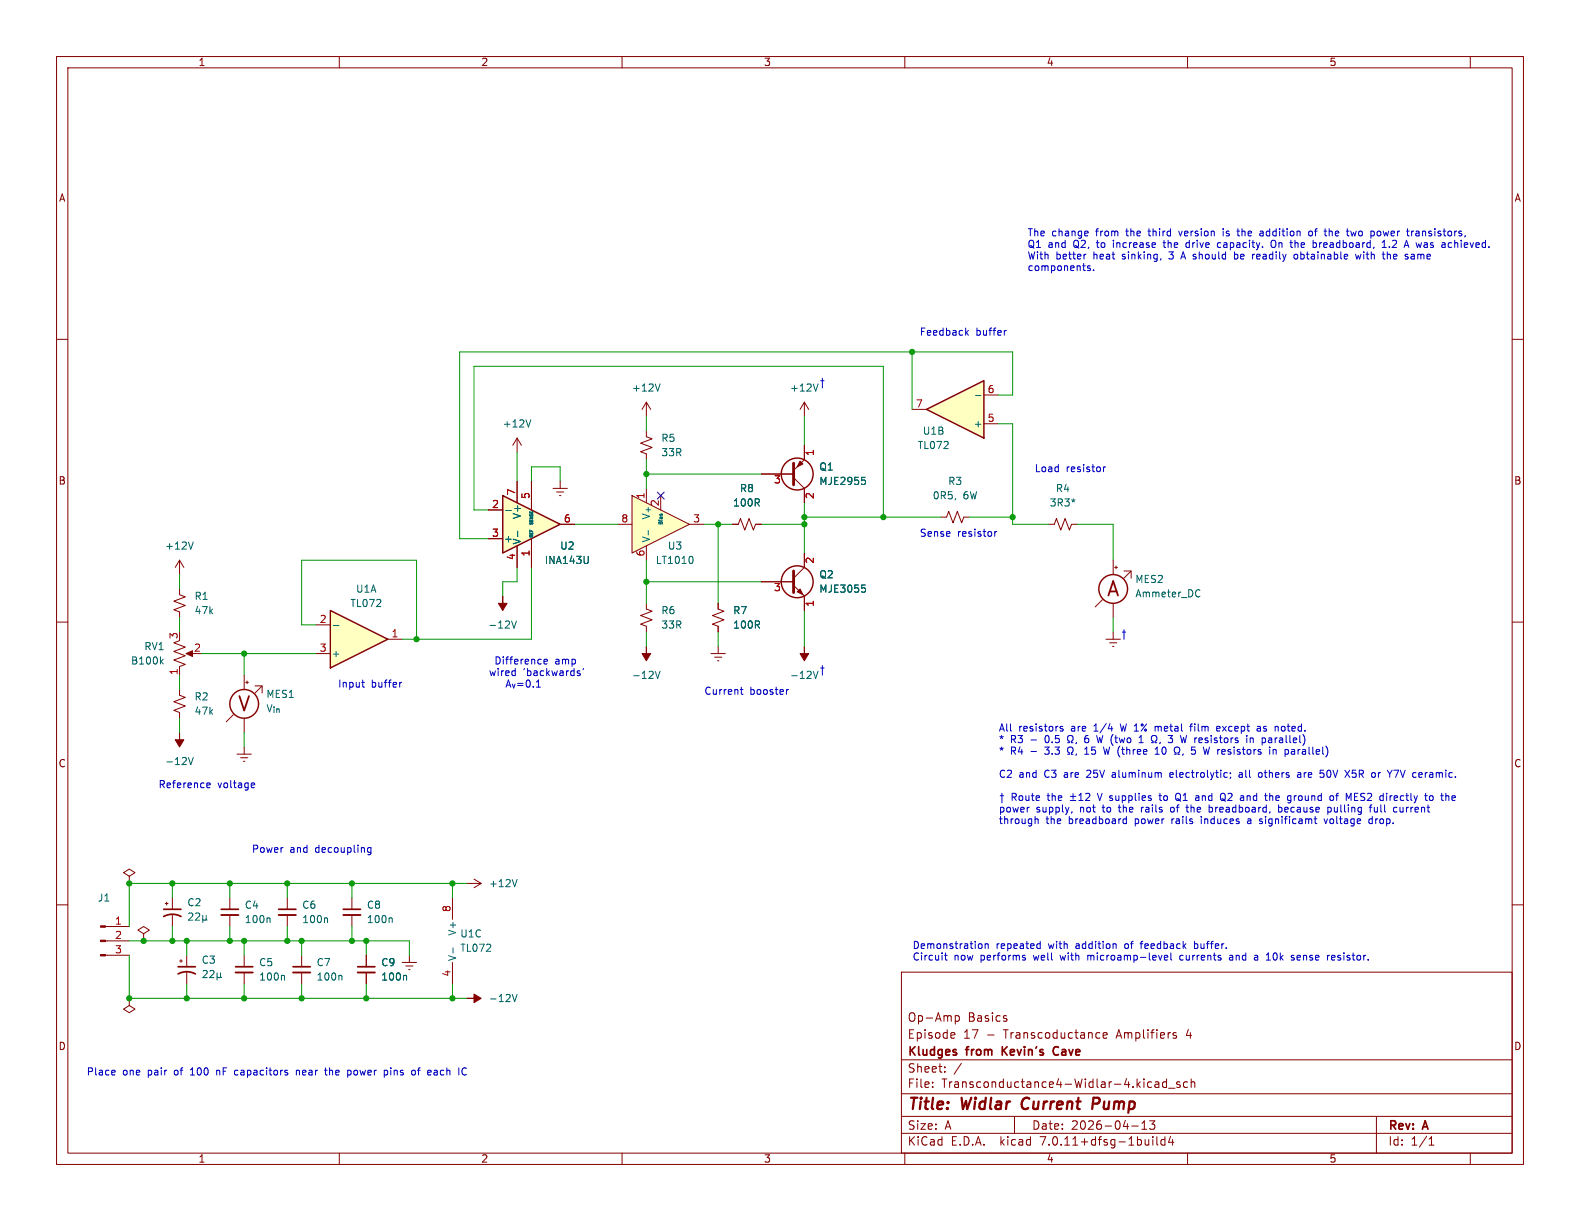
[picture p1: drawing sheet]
<svg xmlns="http://www.w3.org/2000/svg" width="279mm" height="216mm" viewBox="0 0 279 216" stroke-linecap="round" stroke-linejoin="round" font-family="sans-serif">
<g fill="none" stroke="#840000" stroke-width=".18">
<path d="M10 10h259.4v195.9h-259.4zM12 12h255.4v191.9h-255.4zM60 10v2M110 10v2M160 10v2M210 10v2M260 10v2M10 60h2M267.4 60h2M91.4 77.5l-.7 1.2M91.4 77.5v2.5M91.4 77.5l.8 1.2"/>
<path d="M166.4 91.4h1l.4-1 .7 2.1 .8-2.1 .8 2.1 .3-1.1h1M10 110h2M31.7 113.3l-1 .4 2.1 .7-2.1 .8 2.1 .8-2.1 .7 2.1 .8-1.1 .4v1.5M33.3 115.6h1M267.4 110h2M10 160h2M267.4 160h2M53.3 168.9v2M53.3 172v2M159.4 171.9h108v32h-108zM168.9 179.6v1.5M168.9 179.7l.5-.1 .2 .3v.4l-.1 .2h-.6"/>
<path d="M177.9 179.6l.1 .1M159.4 197.4h108M159.4 193.4h108M159.4 187.4h108M164.9 192.1v.2M164.9 191.4v.1M167.1 189.4v.2M167.1 188.7v.1M168.4 182.6l.4 .1 .1 .2-.8 .2M168.8 183.5l-.4 .1M170 188l-1.3 1.9M177.9 180.1l.2 .2-.2 .3"/>
<path d="M179.4 197.4v3M194.1 182.6l.4 .1M194.5 183.5l-.4 .1M195.1 183.1l.7-.2-.1-.2-.4-.1-.2 .2v.7h.6M200.1 199.1h1.2M201.9 199.7h.9M201.9 198.6l.5-.4v1.5M203.3 198.2h.9l-.5 .6 .4 .1v.6l-.2 .2h-.4l-.2-.2M204.3 191.4h.6v.9M204.9 191.6l-.5 .1a.29 .29 0 0 0-.2 .3 .29 .29 0 0 0 .2 .3l.5-.1M206.3 191.4l-.4-.1-.3 .3v.4l.1 .2h.6M206.3 190.8v1.5"/>
<path d="M206.6 192.4h1.2M207.5 183l.5 .2 .1 .2-.2 .2-.5-.1M207.5 182.7h.5M208.6 191.4l-.3-.1-.2 .2v.2l.5 .2v.3h-.5M210 191.4l-.4-.1-.3 .3v.4l.1 .2h.6M210.6 191.4l.3-.1 .3 .1 .1 .9M210.6 190.8v1.5M243.4 197.4v6.5M60 203.9v2M110 203.9v2M159.4 200.4h108M160 203.9v2"/>
<path d="M203.9 201v.1M203.9 201.5v1M204.6 201v1.3l.2 .2M206 201v1.5M206 201.6l-.4-.1-.3 .3v.4l.1 .2h.6M207 200.9l-.4 1.1h1M207.4 201.5v1M210 203.9v2M252.7 202.5h.9M252.7 201.4l.4-.4v1.5M260 203.9v2"/>
</g>
<path d="M181 194.4a1.27 1.27 0 0 0-.1 1.6M194.1 194.1h-.7l-.3 2M194.2 195.1l-1 .1" fill="none" stroke="#840000" stroke-width=".4"/>
<path d="M51.8 170.9h3.1M177.2 185.1v1.5M178.1 185.1l-.9 .8M187.1 185.1a.74 .74 0 0 0-.9 .6 .74 .74 0 0 0 .5 .9l.4-.1" fill="none" stroke="#840000" stroke-width=".3"/>
<path d="M51.8 172h3.1" fill="none" stroke="#840000" stroke-width=".33"/>
<path d="M93.9 74.2l-.5 1.3M28.5 116.9l.4 .5M28.9 116.6l-.5 .5M60.3 172.5l.2 .1v.7" fill="none" stroke="#006464" stroke-width=".18"/>
<path d="M32.9 115.6l1.1-.5v1z" fill="#840000" stroke="#840000" stroke-width=".18"/>
<path d="M58.4 108l10.2 5-10.2 5.1z" fill="#ffffc2"/>
<g fill="none" stroke="#840000" stroke-width=".25">
<path d="M58.4 108l10.2 5-10.2 5.1z"/>
<circle cx="141" cy="83.8" r="2.82"/>
<circle cx="141" cy="102.9" r="2.82"/>
<circle cx="196.8" cy="104.1" r="2.54"/>
<circle cx="43.2" cy="124.5" r="2.54"/>
</g>
<g fill="none" stroke="#840000" stroke-width=".18">
<path d="M114.3 76.2v1l1 .4-2 .8 2 .7-2 .8 1 .4v1M114.3 71.1v2.6M114.3 71.1l-.8 1.3M114.3 71.1l.8 1.3M142.2 78.7v2.6l-1.9 1.9M142.2 71.1l-.7 1.3M142.2 71.1v2.6M142.2 71.1l.8 1.3M31.7 99.1v2.5M31.7 99.1l-.7 1.2M31.7 99.1l.8 1.2M97.8 86.4h2.5"/>
<path d="M98.4 87h1.3M98.9 87.6h.3M99.1 85.1v1.3M134.6 83.8h5.7M140.3 84.5l1.9 1.9v2.5M142.2 97.8v2.5l-1.9 1.9M196.8 99.1v2.5M43.2 119.4v2.5M55.9 110.5h2.5M55.9 115.6h2.5M68.6 113h2.5M125.7 115.6h2.6"/>
<path d="M126.4 116.2h1.2M126.9 116.8h.2M127 114.3v1.3M134.6 102.9h5.7M140.3 103.5l1.9 1.9v2.6M194.9 106l-1.2 1.3M195.6 113h2.5M196.2 113.7h1.3M196.7 114.3h.3M196.8 106.7v2.5M196.8 111.8v1.2M197.1 100.3h.5"/>
<path d="M197.4 100.1v.5M198.8 101h1.2v1.2M200 101l-1.2 1.2M31.7 121.9v1l1.1 .4-2.1 .8 2.1 .7-2.1 .8 1 .4v1M41.3 126.4l-1.3 1.2M41.9 133.4h2.5M42.5 134h1.3M43.1 134.6h.2M43.2 127v2.5M43.2 132.1v1.3M43.4 120.7h.5M43.7 120.4v.5"/>
<path d="M45.1 121.3h1.3v1.3M46.4 121.3l-1.3 1.3M22.9 154.9l1-.6-1-.6-1.1 .6 1.1 .6v1.3M22.9 156.2h.1M50.8 158.8v2M62.2 158.8v2M80 158.8v3.8M82.5 156.2h2.6M83.8 155.4l1.3 .8M85.1 156.2l-1.3 .8M22.9 176.5v1.3l-1.1 .6 1.1 .7 1-.7-1-.6M22.9 176.5h.1"/>
<path d="M31.7 169.9h.6M32 169.7v.5M33 168.9v2M33 172v2M50.8 161.8v2M62.2 161.8v2M64.8 168.9v2M64.8 172v2M71.1 170.2h2.6M71.8 170.8h1.2M72.3 171.5h.2M72.4 168.9v1.3"/>
<path d="M80 170.2v3.8"/>
</g>
<g fill="none" stroke="#006464" stroke-width=".18">
<path d="M116.7 67.9l-.4 1.3M144.7 67.9l-.5 1.3M34.2 95.8l-.5 1.3M152.4 84.4h.6M152.5 84.9h.3l.3 .2-.2 .5-.4 .1M58.9 110.6h1M90.5 109.8l.4 1.3 .4-1.3M115.9 118.7l.4 1.3 .4-1.3M143.8 118.7l.4 1.3 .5-1.3M152.4 103.4h.6M152.5 103.9h.3l.3 .3-.2 .5h-.4M211.8 104.3l.4 .1"/>
<path d="M212.2 105.4l-.4 .1M33.3 133.9l.4 1.3 .5-1.3M91.4 155.5l-.4 1.3M35.9 171.7l.5-.1 .2 .4-.7 .9h.7M37.1 171.7l.5-.1 .2 .4-.7 .9h.7M38.4 172.7l.2 .2h.2l.2-.2M38.4 172v1.3M39 172.7l.2 .2M39 172v.7M57.7 162.3l.2 .2v.6M69.2 162.3l.2 .2v.6M71.7 172.5l.2 .1v.7"/>
<path d="M80.1 167.6v1M90.6 175.8l.4 1.3 .4-1.3"/>
</g>
<path d="M140.3 81.9v3.8M140.3 101v3.8" fill="none" stroke="#840000" stroke-width=".51"/>
<g fill="#840000" stroke="#840000" stroke-width=".18">
<path d="M141.5 81.5l.5 .5-1 .6z"/>
<path d="M141 104.6l.5-.5 .5 1.1z"/>
<path d="M31.7 129.5v1.3h.8l-.8 1.3-.7-1.3h.7z"/>
<path d="M82.5 176.5h1.3v-.7l1.3 .7-1.3 .8v-.8z"/>
<path d="M88.9 105.4v1.3h.8l-.8 1.3-.8-1.3h.8z"/>
<path d="M142.2 114.3v1.3h.8l-.8 1.2-.7-1.2h.7z"/>
<path d="M114.3 114.3v1.3h.8l-.8 1.2-.8-1.2h.8z"/>
</g>
<path d="M49.3 161.8h3M60.7 161.8h3.1M63.2 172h3.1" fill="none" stroke="#840000" stroke-width=".33"/>
<path d="M31.5 172.2a3.2 3.2 0 0 1 3 0M31.5 170.9h3M49.3 160.8h3M60.7 160.8h3.1M63.2 170.9h3.1" fill="none" stroke="#840000" stroke-width=".3"/>
<path d="M163.8 72.4l10.2-5.1v10.2z" fill="#ffffc2"/>
<path d="M163.8 72.4l10.2-5.1v10.2z" fill="none" stroke="#840000" stroke-width=".25"/>
<path d="M161.3 72.4h2.5M174 74.9h2.5M174 69.9h2.5M114.3 106.7v1l1 .4-2 .7 2 .8-2 .8 1 .3v1.1M127 106.7v1l1 .4-2 .7 2 .8-2 .8 1 .3v1.1" fill="none" stroke="#840000" stroke-width=".18"/>
<path d="M172.5 69.9h1" fill="none" stroke="#006464" stroke-width=".18"/>
<path d="M88.9 87.6l10.2 5.1-10.2 5.1z" fill="#ffffc2"/>
<path d="M88.9 87.6l10.2 5.1-10.2 5.1z" fill="none" stroke="#840000" stroke-width=".25"/>
<g fill="none" stroke="#840000" stroke-width=".18">
<path d="M86.4 90.2h2.5M86.4 95.3h2.5M91.4 85.1v3.8M91.4 96.5v3.8M94 85.1v5.1M94 95.3v5M99.1 92.7h2.5M29.2 159.8h.5M29.5 159.5v.5M30.5 158.8v2M25.4 165.1l1-.6-1-.7-1 .7 1 .6v1.3M25.4 166.4h.1"/>
<path d="M30.5 161.8v2"/>
</g>
<path d="M89.4 90.3h1M91.5 93.9v1M104 98.4v1l-.2 .2M33.4 161.6l.5-.2 .2 .4-.8 .9h.8M34.6 161.6l.5-.2 .2 .4-.8 .9h.8M35.9 162.5l.1 .2h.3l.2-.2M35.9 161.9v1.2M36.5 162.5l.1 .2M36.5 161.9v.6" fill="none" stroke="#006464" stroke-width=".18"/>
<path d="M29 162.1a3.2 3.2 0 0 1 3 0M29 160.8h3" fill="none" stroke="#840000" stroke-width=".3"/>
<path d="M111.8 87.6l10.1 5.1-10.1 5.1z" fill="#ffffc2"/>
<g fill="none" stroke="#840000" stroke-width=".18">
<path d="M142.2 78.7v2.6M86.4 90.2h2.5M86.4 95.3h2.5M91.4 85.1v3.8M91.4 96.5v3.8M94 85.1v5.1M94 95.3v5M99.1 92.7h2.5M109.2 92.7h2.6M111.8 87.6l10.1 5.1-10.1 5.1zM114.3 86.4v2.5M114.3 96.5v2.6"/>
<path d="M116.8 87.6v2.6M121.9 92.7h2.6M129.5 92.7h1.1l.3-1 .8 2 .8-2 .7 2 .4-1h1M134.6 83.8h5.7M142.2 86.4v2.5M142.2 97.8v2.5M185.4 92.7h1l.4-1 .8 2 .7-2 .8 2 .4-1h1M31.7 104.1v1.1l1.1 .3-2.1 .8 2.1 .8-2.1 .7 1 .4v1M127 106.7v1M127 110.7v1.1M134.6 102.9h5.7M142.2 105.4v2.6"/>
<path d="M40.6 158.8v2M18.6 168.9h4.3M18.6 166.4h4.3M18.6 163.8h4.3M40.6 161.8v2M43.2 168.9v2M43.2 172v2M64.8 168.9v2M64.8 172v2"/>
</g>
<g fill="none" stroke="#006464" stroke-width=".18">
<path d="M89.4 90.3h1M91.5 93.9v1M104 98.4v1l-.2 .2M116.7 90.9v.1M117 90.9h.1M117 90.9l-.1 .1M117 90.9l.1 .1M122.4 98.4l.2 .5-.2 .7M152.4 84.4h.6M152.5 84.9h.3l.3 .2-.2 .5-.4 .1M190.1 88.4l-.3 .1M152.4 103.4h.6"/>
<path d="M152.5 103.9h.3l.3 .3-.2 .5h-.4M47.6 162.3l.2 .2v.6M50.1 172.5l.2 .1v.7M71.7 172.5l.2 .1v.7"/>
</g>
<path d="M39.1 161.8h3.1M41.7 172h3" fill="none" stroke="#840000" stroke-width=".33"/>
<path d="M39.1 160.8h3.1M41.7 170.9h3" fill="none" stroke="#840000" stroke-width=".3"/>
<g fill="#840000" stroke="#840000" stroke-width=".18">
<path d="M17.8 168.8h.8v.2h-.8z"/>
<path d="M17.8 166.2h.8v.3h-.8z"/>
<path d="M17.8 163.7h.8v.3h-.8z"/>
</g>
<g fill="none" stroke="#0000c2" stroke-width=".18">
<path d="M170.9 58.8l.3 .5M171.2 58.4l-.4 .5M178 58.4l-.3 .2M192.1 45h-.3M192.2 40.9l.2 .3-.6 .1M192.4 41.7h-.2M192.8 47.1l-.3-.1-.2 .2 .1 .2 .4 .1v.3h-.5M193.4 47.7v.1M205.3 45.7l-.1 .3M205.7 42.9h.4M205.8 42.5l.1 1.2M208.4 40.9l.3 .8"/>
<path d="M208.9 45.4h.6M209.2 44.5l-.4 1.3M210.2 42.9l-.4 .1-.1 .2 .1 .4 .4 .2M215.9 43l-.4-.1-.2 .3 .1 .5h.5M216.3 40.4v.2M216.3 40.9v.8M218.3 45h.4l.1 .1M218.3 44.5v1.3M218.7 40.9h.5M218.8 45.7l-.1 .1-.4-.1M218.9 41.5l.3 .2M221.7 45h.2"/>
<path d="M222.3 45v.7M222.8 40.9h.5l.1 .8M222.8 41.7h.6M222.8 45.3l-.6 .1M223.4 41.2l-.6 .1M225.1 42.5h-.1a.81 .81 0 0 0 .1 1.3l.5-.2M225.3 42.5l.3 .2M228.9 45.1l.2-.1 .3 .1 .1 .5-.1 .1-.3 .1-.2-.1zM229 42.5v1.3M229.2 42.9l-.2 .1M231.5 41l.2-.1 .3 .1 .1 .5-.1 .2h-.3l-.2-.1zM232.7 43l.1 .2-.1 .5"/>
<path d="M235 40.4v1.3M235.4 40.9l-.4 .1M238.9 40.9l.2 .8 .2-.6 .3 .6M239.7 45l.2 .8 .3-.6 .2 .6 .3-.8M244.1 40.9h-.3l-.3 .2 .1 .6h.5M244.4 43.8h.7M244.8 42.5v1.3M245.3 45.1l.4-.1 .2 .1M245.3 44.5v1.3M245.7 43.6v.2M249.6 45h.4M249.9 40.9h.1"/>
<path d="M250.1 45.3h-.4l-.2 .2 .2 .3 .4-.1M250.8 40.9h-.4M250.8 41.2h-.3l-.2 .2 .1 .3h.4M256.3 42.9l.4 .1M256.7 43.7l-.4 .1M175.9 94v.8M176.3 94l-.4 .2M195.1 82.6v.8M195.5 82.6l-.4 .2M91 118.6l.1 .1M91.1 118.2v1.3M91.1 119.4l-.1 .1"/>
<path d="M96.2 117l.6-.1-.1-.3h-.3l-.2 .2 .1 .6h.4M102.1 119l.4 .1 .1 .2-.2 .2-.3-.1M102.1 118.7h.4M103.2 118.2l-.1 .2M36.6 139.2h.5M36.6 138.5l.4-.1 .2 .3-.6 .2M44.6 138.4l.4 .1v.2l-.6 .2M45 139.2l-.4 .1M64 120.7h.4M64.2 121.4l.2 .1M71 120.7l-.3 .1M130.9 121.9h.5"/>
<path d="M131.1 121.5v1.1l.3 .2M139.4 121.9l-.3 .3M187.9 128.5l-.3-.1-.1 .2v.2l.4 .1v.3h-.4M188.8 133.4h.3v-.3a.54 .54 0 0 1-.3-.7 .54 .54 0 0 1 .8-.2 .58 .58 0 0 1-.1 .9v.3h.3M189.1 130.1h-.1a.58 .58 0 0 0 .1 1v.2h-.3M189.4 130.1h.2a.58 .58 0 0 1-.1 1v.2h.3M190.4 131.3l-.2 .2M190.4 133.3l-.2 .2M191.8 133.4h.7M192 130.2a.99 .99 0 0 0-.1 1.1h.2M192.1 130.5l-.3 .3M192.1 132.3l-.3 .2"/>
<path d="M193.9 130.1l.3 1.2 .3-.9 .2 .9 .3-1.2M195.1 132.1l.3 1.3 .3-.9M196 128.9h.8M196.8 129.9a1.47 1.47 0 0 0 0 1.8M196.8 136.6l-.1 .1M196.8 137l-.2 .2 .2 .3M197.1 130.5h.5M197.3 130.1v1l.3 .2M197.9 130.5l.3 .8 .2-.6 .2 .6 .3-.8M199.4 130.6l.2-.1 .3 .1 .1 .5-.1 .2h-.3l-.2-.1zM201.4 130.4l.4-.3v1.2M201.4 131.3h.8"/>
<path d="M204 130.1h-.2a.58 .58 0 0 0 .1 1v.2h-.3M204.2 130.1h.2a.58 .58 0 0 1-.1 1v.2h.3M204.3 133.4h.7M204.3 132.5l.3-.4v1.3M204.6 128.4l-.3 .1M205.2 131.3l-.1 .2M207.3 136.6h-.3l-.1 .2v.6l.4 .1M207.4 130.1l-.5 .4 .4 .2v.5l-.2 .1-.5-.1M207.5 136.9l-.6 .1M208.3 132.1l.1 .1a.58 .58 0 0 1-.1 .9v.3h.3M209.2 133.3l-.1 .2M210.4 128.4h.5"/>
<path d="M210.9 128l-.3 .2v1.1M211.3 130.5v.8M211.3 132.1h-.6v.6l.2-.1h.4l.1 .2-.1 .4-.1 .2-.5-.2M211.6 130.5l-.3 .2M212 130.9l.6-.1v-.3h-.4l-.2 .2 .1 .6h.5M213.6 130.5h-.3l-.2 .2 .1 .1 .4 .2v.3h-.5M214.2 130.1v.1M214.2 130.5v.8M215.2 128.9l.6-.2-.1-.2-.4-.1-.1 .2v.6h.5M215.2 130.5h-.3l-.2 .2 .1 .1 .4 .2v.3h-.5M215.3 132.5v.9M215.6 130.5h.5"/>
<path d="M215.7 132.5l-.4 .3M215.8 130.1v1l.3 .2M216.1 132.9l.6-.1-.1-.2-.4-.1-.1 .2v.6h.5M216.6 130.5h.3l.2 .2v.4l-.2 .2h-.3l-.1-.2zM217.6 136.7v.1M217.6 137.4l-.1 .2M217.6 132.6l-.3-.1-.2 .2 .1 .2 .4 .1v.3h-.5M217.7 130.5v.8M218.1 130.5l-.4 .2M218.2 132.1v.1M218.2 132.5v.9M218.9 130.5h-.3l-.2 .2 .1 .1 .4 .2v.3h-.5"/>
<path d="M219.1 136.7h.5M219.3 132.6l-.3-.1-.2 .2v.2l.5 .1v.3h-.5M219.7 136.9l-.4 .1-.2 .2 .2 .3 .4-.1M219.7 132.5h.5M219.9 132.1v1.1l.3 .2M220.5 130.5v.8M220.6 132.6l.2-.1 .3 .1 .1 .5-.1 .2-.3 .1-.2-.2zM221.1 130.6l.2-.1h.3v.8M221.1 130.5v.8M221.7 132.5v.9M222.1 132.5l-.4 .3M222.3 128.5h.5l.1 .8"/>
<path d="M222.6 136.7l.2-.1 .3 .1 .1 .5-.1 .2-.3 .1-.2-.2zM222.9 128.7l-.4 .1-.2 .2 .2 .3 .4-.1M223 132.6l-.3-.1-.2 .2v.2l.5 .1v.3h-.5M224.5 130.5h.2l.2 .2v.6M224.5 132.1v.1M224.5 132.5v.9M224.9 131.3h-.4M224.9 130.8h-.4M225.1 132.6l.2-.1 .3 .1 .1 .8M225.1 132.5v.9M226.6 128.6v.6M228.5 132.5l.4 .1v.8"/>
<path d="M228.9 133.3l-.4 .1M228.9 132.8l-.4 .1M229.5 136.7h.5v.8M230 136.9l-.4 .1-.2 .2 .2 .3 .4-.1M233.5 136.2h.6M233.9 136.7l.2 .2v.3l-.2 .3M239.1 137.3l.2 .2M239.8 136.2h-.6l-.1 .6 .2-.1M244.1 136.6l-.3 .3M246.5 136.2h.8l-.5 1.3M65.6 149.9v1l-.2 .2h-.3M65.6 149.9h-.4l-.2 .2 .1 .6h.5"/>
<path d="M181.9 142.7h.1M183 144.9l.2-.1 .3 .1 .1 .7M183 144.4v1.2M189.3 140.8h.9M189.3 141.5h.9M189.6 143.5l-.1 .3M189.8 140.3v1M190.8 141.5h.7M190.8 140.6l.3-.3v1.2M192 140.4l.5-.1 .2 .3-.8 .9h.8M194 140.3l.5 1.2M196.3 141.1l.5 .2-.1 .2h-.4"/>
<path d="M196.3 140.8h.4M197.3 140.7l.1 .8h.3l.2-.1M197.9 140.7v.8M198.5 140.8l.3-.1 .3 .2-.2 .6h-.4M198.5 140.7v1.3M198.6 145.5l.2 .1h.4M199.2 144.9l-.4-.1-.2 .1M199.2 144.4v1.2M199.6 140.8l.4-.1 .2 .2-.1 .6h-.5M199.6 140.7v1.3M200.8 140.3v1.1l.1 .1M201.4 140.3v.1"/>
<path d="M201.4 140.7v.8M201.8 142.7v.9M202 141.1l.6-.1-.1-.2-.3-.1-.2 .2v.6h.5M202.1 142.7l-.3 .3M203.5 140.8l-.3-.1-.1 .2v.2l.4 .1v.3h-.4M204.9 140.7h.5M205.1 140.3v1.1l.3 .1M207.4 142.7l-.3 .1-.1 .2v.5l.4 .1M208 141.4l.4 .1M208.1 141.2l.5 .3M208.4 140.3l-.4 .2M209.7 142.7h.5"/>
<path d="M209.9 143.4l.3 .2M211.6 140.7h.2l.2 .2v.6M212 141.5h-.4M212 141l-.4 .1M212.4 144.4v.1M212.4 144.8v.8M213.8 142.8l.4-.1 .2 .3-.1 .5h-.5M216.1 141.2l.6 .5M216.1 140.3a.43 .43 0 0 1 .6 .4v.4a.43 .43 0 0 1-.6 .4M221 144.8l-.3 .1M221.1 145.2h-.3l-.2 .1 .1 .3h.4M222.9 145.2l.4 .2"/>
<path d="M222.9 144.8l.3 .1M223.3 145.5l-.2 .1h-.3M224.5 140.3v1.2M224.5 140.8l.4-.1 .2 .2M226.1 142.8l.4-.1 .2 .3-.1 .5h-.5M226.1 142.3v1.3M228.9 140.7v.8M229.2 140.7l-.3 .2M232.4 144.8h.5M232.6 145.6h.3M234.1 144.8l.3 .8 .3-.8M234.8 142.8l.4-.1 .2 .3-.1 .5h-.5"/>
<path d="M234.8 142.7v1.3M235.8 140.8v.6M236.2 140.7h.5M236.7 140.3l-.3 .2v1M239.5 141.5h.6M239.5 140.3h.6M239.5 140.9h.4M242.1 142.7h.5M242.5 142.3l-.2 .2v1.1M242.7 144.9l-.4-.1-.2 .2 .1 .6h.5M242.7 144.4v1.2M243 142.7l.1 .8 .3 .1 .2-.1"/>
<path d="M246.2 140.7l-.4 .2M246.7 142.7l.3 .1M247 143.5l-.3 .1M247.6 142.7v.8h.5M252.9 140.8l.3-.1 .2 .2v.5l-.2 .1h-.3M256.9 140.7l.4 .1 .1 .2-.6 .1M257.3 141.5h-.4M167 168.9h.5M167.2 168.5v1.1l.3 .2M173.2 166.9h.3l.2 .2-.1 .5-.4 .1M174.2 167l.2-.1h.3l.1 .8M174.2 166.9v.8"/>
<path d="M181 168.9l.3 .1M181 169.3l.3 .1v.2l-.1 .2h-.3M183.6 166.9h.3M183.9 167.7h-.3M183.9 166.5v1.2M192.4 168.9v.9M192.5 168.9l-.1 .1M197.2 166.9l.2 .2v.6M201.6 166.9h.5M201.8 166.5v1.2M205.5 168.9l-.3 .9M205.9 169.3l.6-.1-.1-.2-.3-.1-.2 .2 .1 .6h.4"/>
<path d="M207 168.5v1.1l.2 .2M209.1 168.9l-.4 .1-.1 .2 .1 .4 .4 .2M211.2 167.7h.4M211.2 166.5v1.2M211.6 166.9h-.4M217.5 169h.4M218 169.2l-.4 .1-.2 .2 .2 .3 .4-.1M221.9 169h.4l.1 .8M221.9 169.7h.5M222.4 169.2l-.5 .1M223.9 169.8h.7M228.8 169.4v.3"/>
<path d="M229.5 168.9l-.1 .2v.5l.1 .2M230 169.2l-.6 .1M235.5 169.3l.6-.1-.1-.2-.3-.1-.2 .2v.6h.5M20.2 189.2l.2 .3-.6 .2M20.3 190l-.1 .1M33.7 190.1h.7M33.8 189.1l-.1 .1M38.3 189.2v.9M38.5 189.2l-.2 .2M41.5 190l.4 .1M41.9 189.2l-.4 .2M52.4 189.4l.4-.2 .2 .2"/>
<path d="M52.4 189.2v.9M57.4 189.2h.5M57.6 189.9l.3 .2M61.6 189.2l.4 .1 .1 .2-.1 .5-.4 .1M68.3 189.2l.3 .3v.3l-.3 .3M69.1 188.8v.1M73.3 189.3l.2 .2-.2 .5M73.8 189.2h.5M74.2 188.8l-.2 .2v1.1M76.7 189.9l.2 .2h.3M76.8 189.3h.5M77.2 189.6h-.3l-.2 .2"/>
<path d="M81.9 188.9l.3-.1 .3 .1M82.5 190l-.3 .1-.3-.1"/>
</g>
<g fill="none" stroke="#009600" stroke-width=".18">
<path d="M114.3 73.7v2.5M142.2 73.7v5M161.3 62.2v10.2M176.5 74.9h2.6v17.8h6.3M176.5 69.9h2.6v-7.7h-97.8v33.1h5.1M86.4 90.2h-2.6v-25.4h72.4v26.6M91.4 80v5.1M94 85.1v-2.5h5.1v2.5M101.6 92.7h7.6M114.3 81.3v5.1M114.3 99.1v7.6M114.3 83.8h20.3"/>
<path d="M124.5 92.7h5M127 92.7v14M134.6 92.7h7.6M142.2 88.9v8.9M142.2 91.4h24.2M171.4 91.4h7.7M190.5 92.7h6.3v6.4M31.7 101.6v2.5M31.7 109.2v2.6M31.7 119.4v2.5M35.6 115.6h20.3M43.2 115.6v3.8"/>
<path d="M55.9 110.5h-2.6v-11.4h20.4v13.9M91.4 100.3v2.6h-2.5v2.5M94 100.3v12.7h-22.9M114.3 111.8v2.5M114.3 102.9h20.3M127 111.8v2.5M142.2 108v6.3M196.8 109.2v2.6M31.7 127v2.5M43.2 129.5v2.6M30.5 156.2v2.6M40.6 156.2v2.6"/>
<path d="M50.8 156.2v2.6M62.2 156.2v2.6M80 156.2v2.6M82.5 156.2h-59.6v7.6M22.9 168.9v7.6h59.6M22.9 166.4h49.5v2.5M30.5 163.8v2.6M33 166.4v2.5M33 174v2.5M40.6 163.8v2.6M43.2 166.4v2.5M43.2 174v2.5"/>
<path d="M50.8 163.8v2.6M53.3 166.4v2.5M53.3 174v2.5M62.2 163.8v2.6M64.8 166.4v2.5M64.8 174v2.5M80 174v2.5"/>
</g>
<path d="M116.2 87l1.2 1.2M117.4 87l-1.2 1.2" fill="none" stroke="#000084" stroke-width=".18"/>
<g fill="#009600" stroke="#009600" stroke-width=".18">
<circle cx="33" cy="166.4" r=".46"/>
<circle cx="33" cy="176.5" r=".46"/>
<circle cx="22.9" cy="176.5" r=".46"/>
<circle cx="43.2" cy="176.5" r=".46"/>
<circle cx="25.4" cy="166.4" r=".46"/>
<circle cx="30.5" cy="166.4" r=".46"/>
<circle cx="142.2" cy="91.4" r=".46"/>
<circle cx="114.3" cy="83.8" r=".46"/>
<circle cx="22.9" cy="156.2" r=".46"/>
<circle cx="30.5" cy="156.2" r=".46"/>
<circle cx="40.6" cy="156.2" r=".46"/>
<circle cx="53.3" cy="166.4" r=".46"/>
<circle cx="43.2" cy="166.4" r=".46"/>
<circle cx="50.8" cy="166.4" r=".46"/>
<circle cx="40.6" cy="166.4" r=".46"/>
<circle cx="43.2" cy="115.6" r=".46"/>
<circle cx="50.8" cy="156.2" r=".46"/>
<circle cx="127" cy="92.7" r=".46"/>
<circle cx="73.7" cy="113" r=".46"/>
<circle cx="114.3" cy="102.9" r=".46"/>
<circle cx="53.3" cy="176.5" r=".46"/>
<circle cx="80" cy="176.5" r=".46"/>
<circle cx="64.8" cy="176.5" r=".46"/>
<circle cx="62.2" cy="166.4" r=".46"/>
<circle cx="64.8" cy="166.4" r=".46"/>
<circle cx="62.2" cy="156.2" r=".46"/>
<circle cx="80" cy="156.2" r=".46"/>
<circle cx="156.2" cy="91.4" r=".46"/>
<circle cx="142.2" cy="92.7" r=".46"/>
<circle cx="179.1" cy="91.4" r=".46"/>
<circle cx="161.3" cy="62.2" r=".46"/>
</g>
<g font-size="3.5" fill="#840000">
<text x="195.5" y="105.9">A</text>
<text x="41.9" y="126.2">V</text>
</g>
<g font-size="2.8" fill="#840000">
<text x="160.4" y="196.8">Title:</text>
<text x="170.1" y="196.8">Widlar</text>
<text x="181.5" y="196.8">Current</text>
<text x="194.8" y="196.8">Pump</text>
</g>
<g font-size="2.1" fill="#840000">
<text x="160.4" y="183.9">Episode</text>
<text x="160.4" y="180.9">Op-Amp</text>
<text x="170.3" y="183.9">17</text>
<text x="171.1" y="180.9">Basics</text>
<text x="174.5" y="183.9">-</text>
<text x="177.7" y="183.9">Transcoductance</text>
<text x="197.7" y="183.9">Amplifiers</text>
<text x="210.2" y="183.9">4</text>
<text x="160.4" y="189.9">Sheet:</text>
<text x="160.4" y="187.1">Kludges</text>
<text x="171" y="187.1">from</text>
<text x="177.9" y="187.1">Kevin's</text>
<text x="187.6" y="187.1">Cave</text>
<text x="160.4" y="192.6">File:</text>
<text x="166.5" y="192.6">Transconductance4-Widlar-4.kicad_sch</text>
<text x="160.4" y="202.8">KiCad</text>
<text x="160.4" y="200">Size:</text>
<text x="167.1" y="200">A</text>
<text x="168.1" y="202.8">E.D.A.</text>
<text x="177" y="202.8">kicad</text>
<text x="182.4" y="200">Date:</text>
<text x="184.2" y="202.8">7.0.11+dfsg-1build4</text>
<text x="189.4" y="200">2026-04-13</text>
<text x="245.4" y="200.2">Rev:</text>
<text x="245.4" y="202.8">Id:</text>
<text x="249.5" y="202.8">1/1</text>
<text x="251.8" y="200.2">A</text>
</g>
<g font-size="1.8" fill="#840000">
<text x="35" y="11.9">1</text>
<text x="85" y="11.9">2</text>
<text x="135" y="11.9">3</text>
<text x="185" y="11.9">4</text>
<text x="235" y="11.9">5</text>
<text x="10.3" y="35.9">A</text>
<text x="267.7" y="35.9">A</text>
<text x="10.3" y="85.9">B</text>
<text x="267.7" y="85.9">B</text>
<text x="10.3" y="135.9">C</text>
<text x="267.7" y="135.9">C</text>
<text x="10.3" y="185.9">D</text>
<text x="267.7" y="185.9">D</text>
<text x="35" y="205.8">1</text>
<text x="85" y="205.8">2</text>
<text x="135" y="205.8">3</text>
<text x="185" y="205.8">4</text>
<text x="235" y="205.8">5</text>
</g>
<g font-size="1.8" fill="#0000c2">
<text x="181.6" y="41.9">The</text>
<text x="186" y="41.9">change</text>
<text x="193.9" y="41.9">from</text>
<text x="199.5" y="41.9">the</text>
<text x="203.6" y="41.9">third</text>
<text x="209.2" y="41.9">version</text>
<text x="217.1" y="41.9">is</text>
<text x="219.9" y="41.9">the</text>
<text x="224.1" y="41.9">addition</text>
<text x="232.9" y="41.9">of</text>
<text x="236" y="41.9">the</text>
<text x="240.1" y="41.9">two</text>
<text x="244.5" y="41.9">power</text>
<text x="251.1" y="41.9">transistors,</text>
<text x="181.6" y="43.9">Q1</text>
<text x="181.6" y="46">With</text>
<text x="185.3" y="43.9">and</text>
<text x="186.7" y="46">better</text>
<text x="189.9" y="43.9">Q2,</text>
<text x="193.4" y="46">heat</text>
<text x="194.3" y="43.9">to</text>
<text x="197.3" y="43.9">increase</text>
<text x="198.7" y="46">sinking,</text>
<text x="206.5" y="43.9">the</text>
<text x="207.2" y="46">3</text>
<text x="209.6" y="46">A should</text>
<text x="210.6" y="43.9">drive</text>
<text x="216.4" y="43.9">capacity.</text>
<text x="219.3" y="46">be</text>
<text x="222.7" y="46">readily</text>
<text x="226.1" y="43.9">On</text>
<text x="229.7" y="43.9">the</text>
<text x="230.3" y="46">obtainable</text>
<text x="233.8" y="43.9">breadboard,</text>
<text x="241.5" y="46">with</text>
<text x="246.3" y="43.9">1.2</text>
<text x="246.4" y="46">the</text>
<text x="250.5" y="43.9">A was</text>
<text x="250.6" y="46">same</text>
<text x="257.4" y="43.9">achieved.</text>
<text x="181.6" y="48">components.</text>
<text x="162.6" y="59.4">Feedback</text>
<text x="172.6" y="59.4">buffer</text>
<text x="144.8" y="68.3">þÿ</text>
<text x="182.9" y="83.6">Load</text>
<text x="188.5" y="83.6">resistor</text>
<text x="162.6" y="95">Sense</text>
<text x="169.3" y="95">resistor</text>
<text x="198.1" y="112.8">þÿ</text>
<text x="86.4" y="119.6">wired</text>
<text x="87.5" y="117.6">Difference</text>
<text x="92.5" y="119.6">'backwards'</text>
<text x="98.3" y="117.6">amp</text>
<text x="144.8" y="119.1">þÿ</text>
<text x="59.7" y="121.7">Input</text>
<text x="65.6" y="121.7">buffer</text>
<text x="89.9" y="121.7">A_{v}=0.1</text>
<text x="124.5" y="122.9">Current</text>
<text x="132.6" y="122.9">booster</text>
<text x="176.5" y="129.4">All</text>
<text x="176.5" y="131.5">*</text>
<text x="178.7" y="131.5">R3</text>
<text x="180.1" y="129.4">resistors</text>
<text x="182.3" y="131.5">-</text>
<text x="185.1" y="131.5">0.5</text>
<text x="189.5" y="129.4">are</text>
<text x="192.5" y="131.5">6</text>
<text x="193.7" y="129.4">1/4</text>
<text x="198.6" y="129.4">W 1%</text>
<text x="205.1" y="129.4">metal</text>
<text x="208.3" y="131.5">3</text>
<text x="211.6" y="129.4">film</text>
<text x="216.4" y="129.4">except</text>
<text x="222.7" y="131.5">in</text>
<text x="223.8" y="129.4">as</text>
<text x="225.6" y="131.5">parallel)</text>
<text x="227.1" y="129.4">noted.</text>
<text x="176.5" y="133.5">*</text>
<text x="176.5" y="137.6">C2</text>
<text x="178.7" y="133.5">R4</text>
<text x="180.2" y="137.6">and</text>
<text x="182.3" y="133.5">-</text>
<text x="184.8" y="137.6">C3</text>
<text x="185.1" y="133.5">3.3</text>
<text x="188.4" y="137.6">are</text>
<text x="192.5" y="133.5">15</text>
<text x="192.6" y="137.6">25V</text>
<text x="196.1" y="133.5">W (three</text>
<text x="197.3" y="137.6">aluminum</text>
<text x="205.6" y="133.5">10</text>
<text x="207.7" y="137.6">electrolytic;</text>
<text x="212.4" y="133.5">5</text>
<text x="220.2" y="137.6">all</text>
<text x="223.8" y="137.6">others</text>
<text x="226.8" y="133.5">in</text>
<text x="229.7" y="133.5">parallel)</text>
<text x="230.9" y="137.6">are</text>
<text x="235.1" y="137.6">50V</text>
<text x="239.8" y="137.6">X5R</text>
<text x="244.6" y="137.6">or</text>
<text x="247.8" y="137.6">Y7V ceramic.</text>
<text x="27.9" y="139.5">Reference</text>
<text x="38.5" y="139.5">voltage</text>
<text x="176.5" y="141.7">þÿ Route</text>
<text x="176.5" y="143.8">power</text>
<text x="183.2" y="143.8">supply,</text>
<text x="185.3" y="141.7">the</text>
<text x="191.1" y="143.8">not</text>
<text x="194.6" y="141.7">V</text>
<text x="195.3" y="143.8">to</text>
<text x="198.3" y="143.8">the</text>
<text x="202.5" y="143.8">rails</text>
<text x="205.9" y="141.7">to</text>
<text x="207.9" y="143.8">of</text>
<text x="209" y="141.7">Q1</text>
<text x="210.9" y="143.8">the</text>
<text x="212.7" y="141.7">and</text>
<text x="215" y="143.8">breadboard,</text>
<text x="217.3" y="141.7">Q2</text>
<text x="221" y="141.7">and</text>
<text x="225.6" y="141.7">the</text>
<text x="227.5" y="143.8">because</text>
<text x="229.8" y="141.7">ground</text>
<text x="236.4" y="143.8">pulling</text>
<text x="237.5" y="141.7">of</text>
<text x="240.5" y="141.7">MES2</text>
<text x="244.1" y="143.8">full</text>
<text x="246.7" y="141.7">directly</text>
<text x="248.5" y="143.8">current</text>
<text x="255" y="141.7">to</text>
<text x="176.5" y="145.8">through</text>
<text x="185" y="145.8">the</text>
<text x="189.1" y="145.8">breadboard</text>
<text x="201" y="145.8">power</text>
<text x="207.6" y="145.8">rails</text>
<text x="213" y="145.8">induces</text>
<text x="221.5" y="145.8">a</text>
<text x="223.8" y="145.8">significamt</text>
<text x="235.5" y="145.8">voltage</text>
<text x="243.6" y="145.8">drop.</text>
<text x="44.4" y="150.9">Power</text>
<text x="51.2" y="150.9">and</text>
<text x="55.9" y="150.9">decoupling</text>
<text x="161.3" y="167.9">Demonstration</text>
<text x="176.1" y="167.9">repeated</text>
<text x="185.5" y="167.9">with</text>
<text x="190.5" y="167.9">addition</text>
<text x="199.4" y="167.9">of</text>
<text x="202.4" y="167.9">feedback</text>
<text x="212" y="167.9">buffer.</text>
<text x="161.3" y="169.9">Circuit</text>
<text x="168.7" y="169.9">now</text>
<text x="173.5" y="169.9">performs</text>
<text x="183.1" y="169.9">well</text>
<text x="188" y="169.9">with</text>
<text x="193" y="169.9">microamp-level</text>
<text x="209.5" y="169.9">currents</text>
<text x="218.5" y="169.9">and</text>
<text x="223.1" y="169.9">a</text>
<text x="225.4" y="169.9">10k</text>
<text x="230" y="169.9">sense</text>
<text x="236.6" y="169.9">resistor.</text>
<text x="15.2" y="190.3">Place</text>
<text x="21.7" y="190.3">one</text>
<text x="26.2" y="190.3">pair</text>
<text x="31.1" y="190.3">of</text>
<text x="34.1" y="190.3">100</text>
<text x="38.9" y="190.3">nF</text>
<text x="42.3" y="190.3">capacitors</text>
<text x="53.4" y="190.3">near</text>
<text x="58.8" y="190.3">the</text>
<text x="62.9" y="190.3">power</text>
<text x="69.6" y="190.3">pins</text>
<text x="74.7" y="190.3">of</text>
<text x="77.7" y="190.3">each</text>
</g>
<g font-size="1.8" fill="#006464">
<text x="111.7" y="69.4">+12V</text>
<text x="139.6" y="69.4">+12V</text>
<text x="88.8" y="75.8">+12V</text>
<text x="163.1" y="77.1">U1B</text>
<text x="172.1" y="75.8">+</text>
<text x="116.8" y="78.3">R5</text>
<text x="116.8" y="80.9">33R</text>
<text x="144.8" y="83.4">Q1</text>
<text x="162.2" y="79.6">TL072</text>
<text x="129.5" y="89.8">100R</text>
<text x="130.7" y="87.2">R8</text>
<text x="144.8" y="86">MJE2955</text>
<text x="164.8" y="88.5">0R5,</text>
<text x="167.6" y="86">R3</text>
<text x="170.3" y="88.5">6W</text>
<text x="185.5" y="89.8">3R3*</text>
<text x="186.6" y="87.2">R4</text>
<text x="92.3" y="91.9" transform="rotate(-90 92.3 91.9)">V+</text>
<text x="29.1" y="97.4">+12V</text>
<text x="89" y="96.1">+</text>
<text x="92.3" y="96.4" transform="rotate(-90 92.3 96.4)">V-</text>
<text x="96.2" y="99.9">INA143U</text>
<text x="99" y="97.4">U2</text>
<text x="115.2" y="96" transform="rotate(-90 115.2 96)">V_{-}V_{+}</text>
<text x="115.9" y="99.9">LT1010</text>
<text x="118" y="97.4">U3</text>
<text x="34.3" y="106.3">R1</text>
<text x="61.9" y="107.5">TL072</text>
<text x="62.9" y="105">U1A</text>
<text x="144.8" y="102.5">Q2</text>
<text x="144.8" y="105">MJE3055</text>
<text x="200.7" y="105.8">Ammeter_DC</text>
<text x="200.7" y="103.3">MES2</text>
<text x="34.3" y="108.8">47k</text>
<text x="86.3" y="111.4">-12V</text>
<text x="116.8" y="108.8">R6</text>
<text x="116.8" y="111.4">33R</text>
<text x="129.5" y="108.8">R7</text>
<text x="129.5" y="111.4">100R</text>
<text x="23.1" y="117.7">B100k</text>
<text x="25.4" y="115.2">RV1</text>
<text x="58.5" y="116.4">+</text>
<text x="34.3" y="124.1">R2</text>
<text x="47" y="123.6">MES1</text>
<text x="111.7" y="120.2">-12V</text>
<text x="139.6" y="120.2">-12V</text>
<text x="34.3" y="126.6">47k</text>
<text x="47" y="126.1">V_{in}</text>
<text x="29.1" y="135.5">-12V</text>
<text x="17.2" y="159.6">J1</text>
<text x="33" y="160.5">C2</text>
<text x="43.2" y="160.9">C4</text>
<text x="53.3" y="160.9">C6</text>
<text x="64.8" y="160.9">C8</text>
<text x="86.4" y="157.1">+12V</text>
<text x="43.2" y="163.4">100n</text>
<text x="53.3" y="163.4">100n</text>
<text x="64.8" y="163.4">100n</text>
<text x="80.9" y="165.6" transform="rotate(-90 80.9 165.6)">V+</text>
<text x="81.3" y="166">U1C</text>
<text x="35.6" y="170.6">C3</text>
<text x="45.7" y="171">C5</text>
<text x="45.7" y="173.6">100n</text>
<text x="55.9" y="171">C7</text>
<text x="55.9" y="173.6">100n</text>
<text x="67.3" y="171">C9</text>
<text x="67.3" y="173.6">100n</text>
<text x="80.9" y="170.1" transform="rotate(-90 80.9 170.1)">V-</text>
<text x="81.3" y="168.5">TL072</text>
<text x="86.4" y="177.4">-12V</text>
</g>
<g font-size="1.8" fill="#a90000">
<text x="174.6" y="69.6">6</text>
<text x="161.9" y="72.1">7</text>
<text x="174.6" y="74.7">5</text>
<text x="144.2" y="80.7" transform="rotate(-90 144.2 80.7)">1</text>
<text x="86.9" y="89.9">2</text>
<text x="91.2" y="87.7" transform="rotate(-90 91.2 87.7)">7</text>
<text x="93.7" y="88.3" transform="rotate(-90 93.7 88.3)">5</text>
<text x="114" y="88.3" transform="rotate(-90 114 88.3)">1</text>
<text x="116.6" y="89.6" transform="rotate(-90 116.6 89.6)">2</text>
<text x="136.8" y="85.8">3</text>
<text x="144.2" y="88.3" transform="rotate(-90 144.2 88.3)">2</text>
<text x="86.9" y="95">3</text>
<text x="99.6" y="92.5">6</text>
<text x="109.8" y="92.5">8</text>
<text x="122.5" y="92.5">3</text>
<text x="91.2" y="99.1" transform="rotate(-90 91.2 99.1)">4</text>
<text x="93.7" y="98.5" transform="rotate(-90 93.7 98.5)">1</text>
<text x="114" y="98.5" transform="rotate(-90 114 98.5)">6</text>
<text x="144.2" y="99.8" transform="rotate(-90 144.2 99.8)">2</text>
<text x="136.8" y="104.9">3</text>
<text x="144.2" y="107.4" transform="rotate(-90 144.2 107.4)">1</text>
<text x="31.5" y="113.1" transform="rotate(-90 31.5 113.1)">3</text>
<text x="56.4" y="110.2">2</text>
<text x="69.1" y="112.8">1</text>
<text x="31.5" y="119.5" transform="rotate(-90 31.5 119.5)">1</text>
<text x="34.2" y="115.3">2</text>
<text x="56.4" y="115.3">3</text>
<text x="79.8" y="161.4" transform="rotate(-90 79.8 161.4)">8</text>
<text x="20.2" y="163.6">1</text>
<text x="20.2" y="166.1">2</text>
<text x="20.2" y="168.7">3</text>
<text x="79.8" y="172.8" transform="rotate(-90 79.8 172.8)">4</text>
</g>
<text font-size=".9" fill="#006464" x="117.3" y="93" transform="rotate(-90 117.3 93)">Bias</text>
<g font-size=".7" fill="#006464">
<text x="94.4" y="95.1" transform="rotate(-90 94.4 95.1)">REF</text>
<text x="94.4" y="92.9" transform="rotate(-90 94.4 92.9)">SENSE</text>
</g>
</svg>
